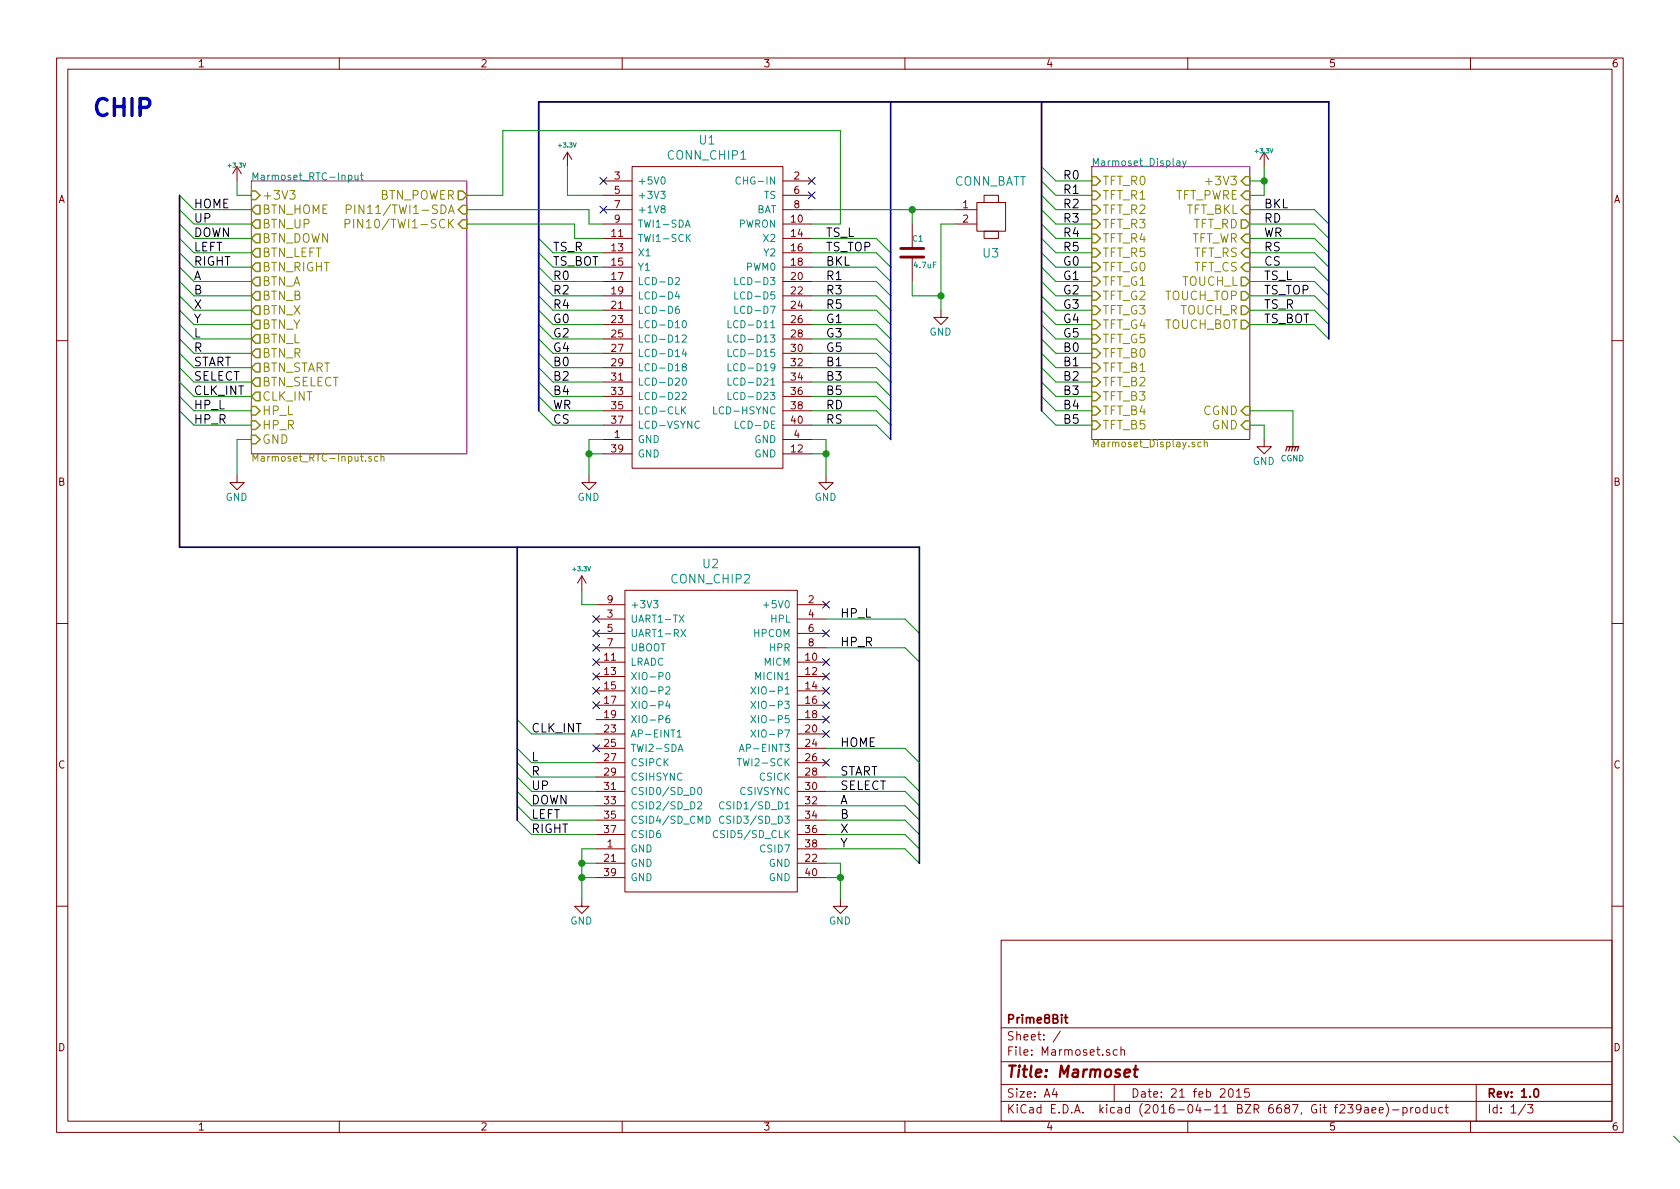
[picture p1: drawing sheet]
<svg xmlns="http://www.w3.org/2000/svg" width="297mm" height="210mm" viewBox="0 0 297 210" stroke-linecap="round" stroke-linejoin="round" font-family="sans-serif">
<g fill="none" stroke="#840000" stroke-width=".18">
<path d="M10 10.3h277v189.9h-277zM12 12.2h273v186.1h-273zM60 10.3v1.9M110 10.3v1.9M160 10.3v1.9M210 10.3v1.9M260 10.3v1.9M41.9 29.5l-.8 1.2M41.9 29.5v2.5M41.9 29.5l.8 1.2M100.3 26.9l-.7 1.3M100.3 26.9v2.6"/>
<path d="M100.3 26.9l.8 1.3M106.7 37.1h5.1M106.7 39.6h5.1M106.7 32h5.1M106.7 34.5h5.1M111.8 29.5h26.6v53.3h-26.6zM138.4 37.1h5.1M138.4 39.6h5.1M138.4 32h5.1M138.4 34.5h5.1M161.3 39.6v4.3M168.9 37.1h3.8"/>
<path d="M168.9 39.6h3.8M172.7 35.8h5.1v5.1h-5.1zM174 34.5h2.5v1.3h-2.5zM223.5 26.9l-.7 1.3M223.5 26.9v2.6M223.5 26.9l.8 1.3M106.7 49.8h5.1M106.7 42.2h5.1M106.7 54.9h5.1M106.7 52.3h5.1M106.7 44.7h5.1M106.7 57.4h5.1"/>
<path d="M106.7 47.2h5.1M106.7 59.9h5.1M138.4 49.8h5.1M138.4 42.2h5.1M138.4 54.9h5.1M138.4 52.3h5.1M138.4 44.7h5.1M138.4 57.4h5.1M138.4 47.2h5.1M138.4 59.9h5.1M161.3 45.5v4.3M166.4 54.9v1.2h1.2l-1.2 1.3-1.3-1.3h1.3"/>
<path d="M174 40.9h2.5v1.3h-2.5zM10 60.2h2M106.7 77.7h5.1M106.7 62.5h5.1M106.7 75.2h5.1M106.7 67.6h5.1M106.7 65h5.1M106.7 70.1h5.1M106.7 72.6h5.1M138.4 77.7h5.1M138.4 62.5h5.1M138.4 75.2h5.1"/>
<path d="M138.4 67.6h5.1M138.4 65h5.1M138.4 70.1h5.1M138.4 72.6h5.1M223.5 77.7v1.3h1.3l-1.3 1.3-1.3-1.3h1.3M285 60.2h2M41.9 84.1v1.2h1.3l-1.3 1.3-1.3-1.3h1.3M104.1 84.1v1.2h1.3l-1.3 1.3-1.2-1.3h1.2M106.7 80.3h5.1M138.4 80.3h5.1M146 84.1v1.2h1.3l-1.3 1.3-1.2-1.3h1.2M10 110.3h2"/>
<path d="M102.9 101.8l-.8 1.3M102.9 101.8v2.6M102.9 101.8l.7 1.3M105.4 106.9h5.1M105.4 109.5h5.1M105.4 112h5.1M105.4 114.5h5.1M105.4 117.1h5.1M105.4 119.6h5.1M110.5 104.4h30.5v53.3h-30.5zM141 106.9h5M141 109.5h5"/>
<path d="M141 112h5M141 114.5h5M141 117.1h5M141 119.6h5M285 110.3h2M105.4 129.8h5.1M105.4 139.9h5.1M105.4 122.2h5.1M105.4 132.3h5.1M105.4 124.7h5.1M105.4 134.9h5.1M105.4 127.2h5.1"/>
<path d="M105.4 137.4h5.1M141 129.8h5M141 139.9h5M141 122.2h5M141 132.3h5M141 124.7h5M141 134.9h5M141 127.2h5M141 137.4h5M102.9 159v1.3h1.2l-1.2 1.2-1.3-1.2h1.3M105.4 150.1h5.1M105.4 155.2h5.1"/>
<path d="M105.4 152.6h5.1M105.4 142.5h5.1M105.4 145h5.1M105.4 147.6h5.1M141 150.1h5M141 155.2h5M141 152.6h5M141 142.5h5M141 145h5M141 147.6h5M148.6 159v1.3h1.3l-1.3 1.2-1.3-1.2h1.3M10 160.2h2"/>
<path d="M177 166.3h108v32h-108zM285 160.2h2M60 198.3v1.9M110 198.3v1.9M160 198.3v1.9M177 194.8h108M177 191.8h108M177 187.8h108M177 181.8h108M186.4 192.5l-.3 1h.9M186.8 193v1M187.5 182.3l-1.3 2"/>
<path d="M196.2 185.7a.37 .37 0 0 0-.6 .1l.1 .2 .5 .2 .1 .1-.3 .3-.4-.1M197 191.8v3M197.5 185.7l-.4-.1-.3 .3 .1 .6 .2 .1 .4-.1M198.2 185.7a.37 .37 0 0 1 .6 .1v.8M198.2 185.1v1.5M210 198.3v1.9M217.3 192.7l.4-.2a.94 .94 0 0 1 0 1.5l-.5-.3v-.6zM218.6 193l.4-.5v1.5M218.6 194h.9M220.8 192.5h-.7l-.1 .7 .2-.1 .6 .1 .1 .2-.1 .5-.2 .1-.6-.1M240.6 196l-.1 .2a.48 .48 0 0 1-.6-.1v-.6a.48 .48 0 0 1 .6-.1l.1 .1a1.19 1.19 0 0 1-.2 1.2l-.5 .1M241.3 195.9h.6v.9"/>
<path d="M241.9 196.2l-.5 .1a.29 .29 0 0 0-.2 .2 .29 .29 0 0 0 .2 .3l.5-.1M242.6 196.3l.7-.1-.1-.3-.4-.1-.2 .2v.7h.6M243.9 196.3l.7-.1-.1-.3-.4-.1-.2 .2v.7h.6M245.1 195.1a1.71 1.71 0 0 1 0 2.3M246.2 196.3h1.1M248.1 195.9l.4-.1 .3 .3-.1 .6-.2 .1-.4-.1M248.1 195.8v1.5M249.4 195.8v1M249.9 195.8l-.3 .1-.2 .2M250.3 196l.3-.2 .4 .2v.7l-.2 .1-.5-.1zM252.3 195.9l-.4-.1-.3 .3 .1 .6 .2 .1 .4-.1M252.3 195.3v1.5"/>
<path d="M253.1 195.8v.8a.37 .37 0 0 0 .6 .1M253.7 195.8v1M255.1 195.9l-.5-.1-.2 .3 .1 .6h.6M255.5 195.8h.6M255.7 195.3v1.3l.4 .2M260 198.3v1.9M261 191.8v6.5M269.7 195.2l-1.2 2M270.1 195.3h.9l-.5 .6 .5 .1v.7l-.2 .1-.7-.1"/>
</g>
<path d="M188.2 179.9h.6M188.4 179.4v1.3l.4 .2M271.3 192.7l.4-.2a.94 .94 0 0 1 0 1.5l-.5-.3v-.6z" fill="none" stroke="#840000" stroke-width=".3"/>
<path d="M200.4 189.1h.8M200.8 188.4l-.2 1.8 .1 .1 .3 .1" fill="none" stroke="#840000" stroke-width=".41"/>
<g fill="none" stroke="#008400" stroke-width=".18">
<path d="M31.7 37.1l2.6 2.5h10.1M31.7 39.6l2.6 2.6h10.1M31.7 34.5l2.6 2.6h10.1M41.9 32v2.5h2.5M82.5 37.1h21.6v2.5h2.6M82.5 39.6h19.1v2.6h5.1M82.5 34.5h6.4v-11.4h59.7v16.5h-5.1M100.3 29.5v5h6.4M143.5 37.1h25.4M161.3 37.1v2.5M168.9 39.6h-2.5v15.3M184.1 39.6l2.6 2.6h6.3"/>
<path d="M184.1 37.1l2.6 2.5h6.3M184.1 34.5l2.6 2.6h6.3M184.1 32l2.6 2.5h6.3M184.1 29.5l2.6 2.5h6.3M221 39.6h11.4l2.5 2.6M221 37.1h11.4l2.5 2.5M221 32h2.5M223.5 29.5v5h-2.5M31.7 42.2l2.6 2.5h10.1M31.7 44.7l2.6 2.5h10.1M31.7 47.2l2.6 2.6h10.1M31.7 49.8l2.6 2.5h10.1"/>
<path d="M31.7 52.3l2.6 2.6h10.1M31.7 54.9l2.6 2.5h10.1M31.7 57.4l2.6 2.5h10.1M31.7 59.9l2.6 2.6h10.1M95.2 47.2l2.6 2.6h8.9M95.2 49.8l2.6 2.5h8.9M95.2 52.3l2.6 2.6h8.9M95.2 54.9l2.6 2.5h8.9M95.2 57.4l2.6 2.5h8.9M95.2 59.9l2.6 2.6h8.9M95.2 42.2l2.6 2.5h8.9M95.2 44.7l2.6 2.5h8.9"/>
<path d="M143.5 44.7h11.4l2.6 2.5M143.5 42.2h11.4l2.6 2.5M143.5 47.2h11.4l2.6 2.6M143.5 59.9h11.4l2.6 2.6M143.5 57.4h11.4l2.6 2.5M143.5 54.9h11.4l2.6 2.5M143.5 52.3h11.4l2.6 2.6M143.5 49.8h11.4l2.6 2.5M161.3 49.8v2.5h5.1M184.1 59.9l2.6 2.6h6.3M184.1 57.4l2.6 2.5h6.3M184.1 54.9l2.6 2.5h6.3"/>
<path d="M184.1 52.3l2.6 2.6h6.3M184.1 49.8l2.6 2.5h6.3M184.1 47.2l2.6 2.6h6.3M184.1 44.7l2.6 2.5h6.3M184.1 42.2l2.6 2.5h6.3M221 57.4h11.4l2.5 2.5M221 54.9h11.4l2.5 2.5M221 52.3h11.4l2.5 2.6M221 49.8h11.4l2.5 2.5M221 47.2h11.4l2.5 2.6M221 44.7h11.4l2.5 2.5M221 42.2h11.4l2.5 2.5"/>
<path d="M31.7 62.5l2.6 2.5h10.1M31.7 65l2.6 2.6h10.1M31.7 70.1l2.6 2.5h10.1M31.7 72.6l2.6 2.6h10.1M31.7 67.6l2.6 2.5h10.1M44.4 77.7h-2.5v6.4M95.2 62.5l2.6 2.5h8.9M95.2 65l2.6 2.6h8.9M95.2 67.6l2.6 2.5h8.9M95.2 72.6l2.6 2.6h8.9M95.2 70.1l2.6 2.5h8.9M106.7 77.7h-2.6v6.4"/>
<path d="M143.5 70.1h11.4l2.6 2.5M143.5 67.6h11.4l2.6 2.5M143.5 65h11.4l2.6 2.6M143.5 62.5h11.4l2.6 2.5M143.5 72.6h11.4l2.6 2.6M143.5 75.2h11.4l2.6 2.5M143.5 77.7h2.5v6.4M184.1 72.6l2.6 2.6h6.3M184.1 70.1l2.6 2.5h6.3M184.1 67.6l2.6 2.5h6.3M184.1 65l2.6 2.6h6.3M184.1 62.5l2.6 2.5h6.3"/>
<path d="M221 72.6h7.6v6.4M221 75.2h2.5v2.5M104.1 80.3h2.6M143.5 80.3h2.5M102.9 104.4v2.5h2.5M146 109.5h14l2.6 2.5M146 114.5h14l2.6 2.6M91.4 127.2l2.6 2.6h11.4M91.4 132.3l2.6 2.6h11.4M91.4 134.9l2.6 2.5h11.4M91.4 137.4l2.6 2.5h11.4M91.4 139.9l2.6 2.6h11.4"/>
<path d="M146 137.4h14l2.6 2.5M146 139.9h14l2.6 2.6M146 132.3h14l2.6 2.6M91.4 142.5l2.6 2.5h11.4M91.4 145l2.6 2.6h11.4M102.9 152.6h2.5M102.9 155.2h2.5M105.4 150.1h-2.5v8.9M146 150.1h14l2.6 2.5M146 142.5h14l2.6 2.5M146 145h14l2.6 2.6M146 147.6h14l2.6 2.5"/>
<path d="M146 152.6h2.6v6.4M146 155.2h2.6M295.9 200.9l1.2 1.2"/>
</g>
<path d="M44.4 32h38.1v48.3h-38.1zM193 29.5h28v48.2h-28z" fill="none" stroke="#840084" stroke-width=".18"/>
<g fill="none" stroke="#008484" stroke-width=".18">
<path d="M61.6 31h.4l.2 .2-.1 .6h-.5M62.8 31v.8h.3l.2-.1M63.3 31v.8M63.7 31h.5M63.9 30.6v1l.3 .2M116.8 33.8h.8l-.4 .5 .4 .1v.6l-.3 .1-.5-.1M117 31.4l.2-.1a.67 .67 0 0 1 .4 .6 .67 .67 0 0 1-.4 .7l-.3-.5zM117.1 36.9l-.2-.2 .1-.3h.3l.3 .1v.3l-.6 .2-.1 .2v.2l.2 .2h.4l.1-.2v-.4l-.3-.1M121.3 39.8h.6M130.9 31.4a.51 .51 0 0 0-.6 0 .51 .51 0 0 0-.2 .6 .46 .46 0 0 0 .3 .5 .46 .46 0 0 0 .5-.1M208.1 28.5h.5v.8M208.6 28.7l-.4 .1-.2 .2 .1 .2h.5"/>
<path d="M209.1 28.4l.3 .9M209.7 28.4l-.4 1.2-.2 .1M119.4 49.2l.5-.1 .2 .1v.2v.2l-.7 .7h.7M119.7 51.6l-.3 .8h.8M120 54.1h-.2a.79 .79 0 0 0-.1 1.3l.4-.1v-.5l-.4-.2-.3 .3M120 52v.9M120.6 59.4l.5-.2 .3 .4-.8 .9h.8M120.8 56.8l.1-.1a.67 .67 0 0 1 .5 .6 .67 .67 0 0 1-.5 .7l-.2-.3-.1-.2zM121.2 40.2l.4-1.3 .4 1.3M121.5 42l.6 .7M122.1 41.4l-.7 .8M128.7 56.7v1.3h.6"/>
<path d="M128.7 59.2v1.3h.6M129.9 49.1v1.2h.6M129.9 51.6v1.3h.6M129.9 54.1v1.3h.6M120.6 69.5l.5-.1 .3 .3-.8 1h.8M120.7 72.5l.5 .7M120.8 67l.1-.2a.67 .67 0 0 1 .5 .7 .67 .67 0 0 1-.5 .6l-.2-.2-.1-.3zM120.9 64.9l-.2-.2v-.3l.4-.1 .3 .3-.1 .1-.5 .2-.2 .2 .1 .4 .2 .1 .3-.1 .2-.2v-.2l-.3-.2M120.9 61.7l-.3 .9h.8M121.2 71.9l-.7 .8M121.2 62.2v.8M123.6 74.6a.6 .6 0 0 0-.8 .4 .6 .6 0 0 0 .6 .7l.2-.1"/>
<path d="M126.2 71.9v1.3h.6M128.7 61.8v1.2h.6M128.7 64.3v1.3h.6M128.7 66.8v1.3h.6M128.7 69.4v1.3h.6M130 74.5v1.2h.6M115.5 106.2h.8l-.4 .5 .4 .1v.6l-.2 .1-.6-.1M117.9 119l.1-.1a.69 .69 0 0 1 .5 .7 .69 .69 0 0 1-.5 .6l-.2-.2-.1-.3zM120.1 108.8l.8 1.2M120.4 111.3l.8 1.3M120.9 108.8l-.8 1.2M121.2 111.3l-.8 1.3"/>
<path d="M135 107h1M117.7 121.6l.5-.1 .2 .3v.2l-.7 .7h.7M118 123.9l-.3 .9h.8M118.3 126.5l-.3 .1a.87 .87 0 0 0 0 1.2l.4-.1v-.6l-.4-.1-.3 .3M118.3 124.4v.9M119.7 129.4l.4-.3v1.2M119.7 130.3h.7M119.9 132.9l.4-1.3 .5 1.3M120 132.5h.6M123.5 139.4l.1-.2a.67 .67 0 0 1 .5 .7 .67 .67 0 0 1-.5 .6l-.3-.5zM130.4 134.2h.7M130.7 132.9l.4-1.3 .5 1.3"/>
<path d="M130.7 134.2v1.2M130.8 132.5h.6M132.8 129.1l.8 1.2M132.8 121.5l.8 1.2M132.8 124l.8 1.3M132.8 126.5l.8 1.3M133.6 129.1l-.8 1.2M133.6 121.5l-.8 1.2M133.6 124l-.8 1.3M133.6 126.5l-.8 1.3M123.3 141.9l.5-.1 .3 .3-.8 .9h.8M124.9 144.3a.64 .64 0 0 1 .7 .7 .64 .64 0 0 1-.7 .6z"/>
<path d="M126.9 147a.6 .6 0 0 0-.8 .4 .6 .6 0 0 0 .6 .7l.2-.1M128 141.9a.6 .6 0 0 0-.8 .4 .6 .6 0 0 0 .6 .7l.2-.1M128 144.4a.6 .6 0 0 0-.8 .5 .6 .6 0 0 0 .6 .7l.2-.1"/>
</g>
<g fill="none" stroke="#848400" stroke-width=".18">
<path d="M51.2 33.7h1l-.5 .6 .4 .1v.7l-.2 .1h-.4l-.3-.1M61 39.6l.7-.1 .2-.2-.1-.4-.2-.1h-.6v1.5M61.2 37h.8l.1-.3-.1-.3-.2-.2h-.6v1.6M62.5 38.8v1.5M62.7 36.2v1.6M64.1 38.8v1.5l-.9-1.5v1.5M213.2 32.1h1.1M212.4 78.2h-.4l-.2 .2 .1 .6h.5M212.9 78.3l.2-.1h.3l.1 .8M212.9 77.7v1.3M65.7 80.8l-.3-.1-.2 .2 .1 .2 .4 .1v.3h-.5M66.8 80.8l-.4-.1-.2 .2 .1 .6h.5"/>
<path d="M67.4 80.8l.1-.1 .3 .1 .1 .8M67.4 80.3v1.3"/>
</g>
<g fill="none" stroke="#848400" stroke-width=".25">
<path d="M44.4 33.8h.8l.8 .7-.8 .8h-.8zM44.4 39.6l.8-.7h.8v1.5h-.8zM44.4 37.1l.8-.8h.8v1.5h-.8zM81 39.6l.8-.7h.7v1.5h-.7zM81 37.1l.8-.8h.7v1.5h-.7zM81 33.8h.8l.7 .7-.7 .8h-.8zM193 31.2h.8l.8 .8-.8 .8h-.8zM193 33.8h.8l.8 .7-.8 .8h-.8zM193 36.3h.8l.8 .8-.8 .7h-.8zM193 38.9h.8l.8 .7-.8 .8h-.8zM219.5 37.1l.7-.8h.8v1.5h-.8zM219.5 38.9h.7l.8 .7-.8 .8h-.7z"/>
<path d="M220.2 31.2h.8v1.6h-.8l-.7-.8zM220.2 33.8h.8v1.5h-.8l-.7-.8zM44.4 42.2l.8-.8h.8v1.5h-.8zM44.4 57.4l.8-.8h.8v1.6h-.8zM44.4 59.9l.8-.7h.8v1.5h-.8zM45.2 43.9h.8v1.6h-.8l-.8-.8zM45.2 46.5h.8v1.5h-.8l-.8-.8zM45.2 49h.8v1.5h-.8l-.8-.7zM45.2 51.6h.8v1.5h-.8l-.8-.8zM45.2 54.1h.8v1.5h-.8l-.8-.7zM193 46.5h.8l.8 .7-.8 .8h-.8zM193 49h.8l.8 .8-.8 .7h-.8z"/>
<path d="M193 51.6h.8l.8 .7-.8 .8h-.8zM193 54.1h.8l.8 .8-.8 .7h-.8zM193 56.6h.8l.8 .8-.8 .8h-.8zM193 59.2h.8l.8 .7-.8 .8h-.8zM193 41.4h.8l.8 .8-.8 .7h-.8zM193 43.9h.8l.8 .8-.8 .8h-.8zM219.5 49h.7l.8 .8-.8 .7h-.7zM219.5 51.6h.7l.8 .7-.8 .8h-.7zM219.5 54.1h.7l.8 .8-.8 .7h-.7zM219.5 56.6h.7l.8 .8-.8 .8h-.7zM220.2 41.4h.8v1.5h-.8l-.7-.7zM220.2 46.5h.8v1.5h-.8l-.7-.8z"/>
<path d="M220.2 43.9h.8v1.6h-.8l-.7-.8zM44.4 77h.8l.8 .7-.8 .8h-.8zM44.4 62.5l.8-.8h.8v1.5h-.8zM44.4 71.9h.8l.8 .7-.8 .8h-.8zM44.4 74.4h.8l.8 .8-.8 .7h-.8zM45.2 64.3h.8v1.5h-.8l-.8-.8zM45.2 66.8h.8v1.5h-.8l-.8-.7zM45.2 69.3h.8v1.6h-.8l-.8-.8zM193 61.7h.8l.8 .8-.8 .7h-.8zM193 64.3h.8l.8 .7-.8 .8h-.8zM193 66.8h.8l.8 .8-.8 .7h-.8zM193 69.3h.8l.8 .8-.8 .8h-.8z"/>
<path d="M193 71.9h.8l.8 .7-.8 .8h-.8zM193 74.4h.8l.8 .8-.8 .7h-.8zM220.2 74.4h.8v1.5h-.8l-.7-.7zM220.2 71.9h.8v1.5h-.8l-.7-.8z"/>
</g>
<g fill="none" stroke="#000084" stroke-width=".18">
<path d="M106.1 36.5l1.2 1.2M106.1 31.4l1.2 1.2M107.3 36.5l-1.2 1.2M107.3 31.4l-1.2 1.2M142.9 31.4l1.2 1.2M142.9 33.9l1.2 1.2M144.1 31.4l-1.2 1.2M144.1 33.9l-1.2 1.2M104.8 111.4l1.2 1.2M104.8 113.9l1.2 1.3M104.8 116.5l1.2 1.2M104.8 119l1.2 1.2"/>
<path d="M104.8 108.9l1.2 1.2M106 111.4l-1.2 1.2M106 113.9l-1.2 1.3M106 116.5l-1.2 1.2M106 119l-1.2 1.2M106 108.9l-1.2 1.2M145.4 111.4l1.3 1.2M145.4 116.5l1.3 1.2M145.4 119l1.3 1.2M145.4 106.3l1.3 1.2M146.7 111.4l-1.3 1.2M146.7 116.5l-1.3 1.2"/>
<path d="M146.7 119l-1.3 1.2M146.7 106.3l-1.3 1.2M104.8 121.6l1.2 1.2M104.8 124.1l1.2 1.2M104.8 131.7l1.2 1.2M106 121.6l-1.2 1.2M106 124.1l-1.2 1.2M106 131.7l-1.2 1.2M145.4 134.3l1.3 1.2M145.4 121.6l1.3 1.2M145.4 124.1l1.3 1.2M145.4 126.6l1.3 1.3"/>
<path d="M145.4 129.2l1.3 1.2M146.7 134.3l-1.3 1.2M146.7 121.6l-1.3 1.2M146.7 124.1l-1.3 1.2M146.7 126.6l-1.3 1.3M146.7 129.2l-1.3 1.2"/>
</g>
<path d="M227.6 79l-.3 .8M228.1 79l-.3 .8M228.6 79l-.3 .8M229.1 79l-.2 .8M229.6 79l-.2 .8" fill="none" stroke="#840000" stroke-width=".2"/>
<path d="M227.6 79h2" fill="none" stroke="#840000" stroke-width=".25"/>
<path d="M159.3 45.5h4M159.3 43.9h4" fill="none" stroke="#840000" stroke-width=".51"/>
<path d="M157.5 18v59.7M184.1 18v54.6M31.7 34.5v62.3h130.9v55.8M234.9 59.9v-41.9h-139.7v54.6M91.4 96.8v48.2" fill="none" stroke="#000084" stroke-width=".3"/>
<g fill="#008400" stroke="#008400" stroke-width=".25">
<circle cx="146.1" cy="80.3" r=".51"/>
<circle cx="104.1" cy="80.3" r=".51"/>
<circle cx="148.6" cy="155.2" r=".51"/>
<circle cx="102.9" cy="155.2" r=".51"/>
<circle cx="102.9" cy="152.6" r=".51"/>
<circle cx="223.5" cy="32" r=".51"/>
<circle cx="161.3" cy="37.1" r=".51"/>
<circle cx="166.4" cy="52.3" r=".51"/>
</g>
<text font-size="4.2" fill="#0000c2" x="16.5" y="20.6">CHIP</text>
<text font-size="2.8" fill="#840000" x="178" y="190.5">Title: Marmoset</text>
<g font-size="2.1" fill="#008484">
<text x="118.3" y="28.2">CONN_CHIP1</text>
<text x="123.7" y="25.5">U1</text>
<text x="168.7" y="32.8">CONN_BATT</text>
<text x="173.9" y="45.5">U3</text>
<text x="124.4" y="100.5">U2</text>
<text x="118.9" y="103.2">CONN_CHIP2</text>
</g>
<g font-size="2.1" fill="#848400">
<text x="46.4" y="35.3">+3V3</text>
<text x="67.1" y="35.3">BTN_POWER</text>
<text x="195" y="32.8">TFT_R0</text>
<text x="195" y="35.3">TFT_R1</text>
<text x="207.6" y="35.3">TFT_PWRE</text>
<text x="214" y="32.8">+3V3</text>
<text x="46.4" y="40.4">BTN_UP</text>
<text x="46.4" y="37.8">BTN_HOME</text>
<text x="63.9" y="40.4">PIN10/TWI1-SCK</text>
<text x="63.9" y="37.8">PIN11/TWI1-SDA</text>
<text x="195" y="37.8">TFT_R2</text>
<text x="195" y="40.4">TFT_R3</text>
<text x="209.6" y="37.8">TFT_BKL</text>
<text x="210.9" y="40.4">TFT_RD</text>
<text x="46.4" y="42.9">BTN_DOWN</text>
<text x="46.4" y="45.5">BTN_LEFT</text>
<text x="195" y="42.9">TFT_R4</text>
<text x="195" y="45.5">TFT_R5</text>
<text x="210.4" y="42.9">TFT_WR</text>
<text x="211" y="45.5">TFT_RS</text>
<text x="46.4" y="48">BTN_RIGHT</text>
<text x="46.4" y="50.5">BTN_A</text>
<text x="46.4" y="53.1">BTN_B</text>
<text x="195" y="48">TFT_G0</text>
<text x="195" y="50.5">TFT_G1</text>
<text x="195" y="53.1">TFT_G2</text>
<text x="206" y="53.1">TOUCH_TOP</text>
<text x="209" y="50.5">TOUCH_L</text>
<text x="211" y="48">TFT_CS</text>
<text x="46.4" y="55.6">BTN_X</text>
<text x="46.4" y="58.2">BTN_Y</text>
<text x="195" y="55.6">TFT_G3</text>
<text x="195" y="58.2">TFT_G4</text>
<text x="205.8" y="58.2">TOUCH_BOT</text>
<text x="208.8" y="55.6">TOUCH_R</text>
<text x="46.4" y="60.7">BTN_L</text>
<text x="46.4" y="65.8">BTN_START</text>
<text x="46.4" y="63.2">BTN_R</text>
<text x="195" y="63.2">TFT_B0</text>
<text x="195" y="65.8">TFT_B1</text>
<text x="195" y="60.7">TFT_G5</text>
<text x="46.4" y="68.3">BTN_SELECT</text>
<text x="46.4" y="70.9">CLK_INT</text>
<text x="195" y="68.3">TFT_B2</text>
<text x="195" y="70.9">TFT_B3</text>
<text x="46.4" y="73.4">HP_L</text>
<text x="46.4" y="75.9">HP_R</text>
<text x="195" y="73.4">TFT_B4</text>
<text x="195" y="75.9">TFT_B5</text>
<text x="212.8" y="73.4">CGND</text>
<text x="214.3" y="75.9">GND</text>
<text x="46.4" y="78.5">GND</text>
</g>
<g font-size="2.1">
<text x="188" y="31.7">R0</text>
<text x="188" y="34.3">R1</text>
<text x="34.3" y="39.4">UP</text>
<text x="34.3" y="41.9">DOWN</text>
<text x="34.3" y="36.8">HOME</text>
<text x="146" y="41.9">TS_L</text>
<text x="188" y="36.8">R2</text>
<text x="188" y="39.4">R3</text>
<text x="188" y="41.9">R4</text>
<text x="223.5" y="39.4">RD</text>
<text x="223.5" y="41.9">WR</text>
<text x="223.5" y="36.8">BKL</text>
<text x="34.3" y="44.4">LEFT</text>
<text x="34.3" y="47">RIGHT</text>
<text x="97.8" y="47">TS_BOT</text>
<text x="97.8" y="44.4">TS_R</text>
<text x="146" y="47">BKL</text>
<text x="146" y="44.4">TS_TOP</text>
<text x="188" y="44.4">R5</text>
<text x="188" y="47">G0</text>
<text x="223.5" y="44.4">RS</text>
<text x="223.5" y="47">CS</text>
<text x="34.3" y="49.5">A</text>
<text x="34.3" y="52.1">B</text>
<text x="97.8" y="49.5">R0</text>
<text x="97.8" y="52.1">R2</text>
<text x="146" y="49.5">R1</text>
<text x="146" y="52.1">R3</text>
<text x="188" y="49.5">G1</text>
<text x="188" y="52.1">G2</text>
<text x="223.5" y="49.5">TS_L</text>
<text x="223.5" y="52.1">TS_TOP</text>
<text x="34.3" y="54.6">X</text>
<text x="34.3" y="57.1">Y</text>
<text x="34.3" y="59.7">L</text>
<text x="97.8" y="54.6">R4</text>
<text x="97.8" y="57.1">G0</text>
<text x="97.8" y="59.7">G2</text>
<text x="146" y="54.6">R5</text>
<text x="146" y="57.1">G1</text>
<text x="146" y="59.7">G3</text>
<text x="188" y="54.6">G3</text>
<text x="188" y="57.1">G4</text>
<text x="188" y="59.7">G5</text>
<text x="223.5" y="54.6">TS_R</text>
<text x="223.5" y="57.1">TS_BOT</text>
<text x="34.3" y="62.2">R</text>
<text x="34.3" y="64.8">START</text>
<text x="97.8" y="62.2">G4</text>
<text x="97.8" y="64.8">B0</text>
<text x="146" y="62.2">G5</text>
<text x="146" y="64.8">B1</text>
<text x="188" y="62.2">B0</text>
<text x="188" y="64.8">B1</text>
<text x="34.3" y="67.3">SELECT</text>
<text x="34.3" y="69.8">CLK_INT</text>
<text x="97.8" y="67.3">B2</text>
<text x="97.8" y="69.8">B4</text>
<text x="146" y="67.3">B3</text>
<text x="146" y="69.8">B5</text>
<text x="188" y="67.3">B2</text>
<text x="188" y="69.8">B3</text>
<text x="34.3" y="74.9">HP_R</text>
<text x="34.3" y="72.4">HP_L</text>
<text x="97.8" y="72.4">WR</text>
<text x="97.8" y="74.9">CS</text>
<text x="146" y="72.4">RD</text>
<text x="146" y="74.9">RS</text>
<text x="188" y="72.4">B4</text>
<text x="188" y="74.9">B5</text>
<text x="148.6" y="109.2">HP_L</text>
<text x="148.6" y="114.3">HP_R</text>
<text x="94" y="129.5">CLK_INT</text>
<text x="94" y="134.6">L</text>
<text x="94" y="137.2">R</text>
<text x="148.6" y="137.2">START</text>
<text x="148.6" y="132.1">HOME</text>
<text x="94" y="139.7">UP</text>
<text x="94" y="142.2">DOWN</text>
<text x="148.6" y="142.2">A</text>
<text x="148.6" y="139.7">SELECT</text>
<text x="94" y="144.8">LEFT</text>
<text x="94" y="147.3">RIGHT</text>
<text x="148.6" y="144.8">B</text>
<text x="148.6" y="147.3">X</text>
<text x="148.6" y="149.9">Y</text>
</g>
<g font-size="2.1" fill="#840000">
<text x="178" y="184">Sheet: /</text>
<text x="178" y="181">Prime8Bit</text>
<text x="178" y="186.7">File: Marmoset.sch</text>
<text x="178" y="196.9">KiCad E.D.A. kicad (2016-04-11 BZR 6687, Git f239aee)-product</text>
<text x="178" y="194.1">Size: A4</text>
<text x="200" y="194.1">Date: 21 feb 2015</text>
<text x="263" y="194.1">Rev: 1.0</text>
<text x="263" y="196.9">Id: 1/3</text>
</g>
<g font-size="1.8" fill="#840000">
<text x="35" y="11.9">1</text>
<text x="85" y="11.9">2</text>
<text x="135" y="11.9">3</text>
<text x="185" y="11.9">4</text>
<text x="235" y="11.9">5</text>
<text x="285" y="11.9">6</text>
<text x="10.4" y="35.9">A</text>
<text x="108.7" y="31.7">3</text>
<text x="108.7" y="34.3">5</text>
<text x="140.5" y="31.7">2</text>
<text x="140.5" y="34.3">6</text>
<text x="285.4" y="35.9">A</text>
<text x="108.3" y="41.9">11</text>
<text x="108.7" y="36.8">7</text>
<text x="108.7" y="39.4">9</text>
<text x="140" y="39.4">10</text>
<text x="140" y="41.9">14</text>
<text x="140.5" y="36.8">8</text>
<text x="170.3" y="36.8">1</text>
<text x="170.3" y="39.4">2</text>
<text x="108.3" y="44.4">13</text>
<text x="108.3" y="47">15</text>
<text x="140" y="44.4">16</text>
<text x="140" y="47">18</text>
<text x="108.3" y="49.5">17</text>
<text x="108.3" y="52.1">19</text>
<text x="140" y="49.5">20</text>
<text x="140" y="52.1">22</text>
<text x="108.3" y="54.6">21</text>
<text x="108.3" y="57.1">23</text>
<text x="108.3" y="59.7">25</text>
<text x="140" y="54.6">24</text>
<text x="140" y="57.1">26</text>
<text x="140" y="59.7">28</text>
<text x="108.3" y="62.2">27</text>
<text x="108.3" y="64.8">29</text>
<text x="140" y="62.2">30</text>
<text x="140" y="64.8">32</text>
<text x="108.3" y="67.3">31</text>
<text x="108.3" y="69.8">33</text>
<text x="140" y="67.3">34</text>
<text x="140" y="69.8">36</text>
<text x="108.3" y="72.4">35</text>
<text x="108.3" y="74.9">37</text>
<text x="108.7" y="77.5">1</text>
<text x="140" y="74.9">40</text>
<text x="140" y="72.4">38</text>
<text x="140.5" y="77.5">4</text>
<text x="108.3" y="80">39</text>
<text x="140" y="80">12</text>
<text x="10.4" y="85.9">B</text>
<text x="285.4" y="85.9">B</text>
<text x="107.5" y="106.7">9</text>
<text x="143" y="106.7">2</text>
<text x="107.5" y="109.2">3</text>
<text x="107.5" y="111.8">5</text>
<text x="143" y="109.2">4</text>
<text x="143" y="111.8">6</text>
<text x="107" y="116.8">11</text>
<text x="107" y="119.4">13</text>
<text x="107.5" y="114.3">7</text>
<text x="142.5" y="116.8">10</text>
<text x="142.5" y="119.4">12</text>
<text x="143" y="114.3">8</text>
<text x="107" y="121.9">15</text>
<text x="107" y="124.5">17</text>
<text x="142.5" y="121.9">14</text>
<text x="142.5" y="124.5">16</text>
<text x="107" y="129.5">23</text>
<text x="107" y="127">19</text>
<text x="142.5" y="129.5">20</text>
<text x="142.5" y="127">18</text>
<text x="10.4" y="135.9">C</text>
<text x="107" y="132.1">25</text>
<text x="107" y="134.6">27</text>
<text x="107" y="137.2">29</text>
<text x="142.5" y="132.1">24</text>
<text x="142.5" y="134.6">26</text>
<text x="142.5" y="137.2">28</text>
<text x="285.4" y="135.9">C</text>
<text x="107" y="139.7">31</text>
<text x="107" y="142.2">33</text>
<text x="142.5" y="139.7">30</text>
<text x="142.5" y="142.2">32</text>
<text x="107" y="144.8">35</text>
<text x="107" y="147.3">37</text>
<text x="107.5" y="149.9">1</text>
<text x="142.5" y="144.8">34</text>
<text x="142.5" y="147.3">36</text>
<text x="142.5" y="149.9">38</text>
<text x="107" y="152.4">21</text>
<text x="107" y="154.9">39</text>
<text x="142.5" y="154.9">40</text>
<text x="142.5" y="152.4">22</text>
<text x="10.4" y="185.9">D</text>
<text x="285.4" y="185.9">D</text>
<text x="35" y="199.9">1</text>
<text x="85" y="199.9">2</text>
<text x="135" y="199.9">3</text>
<text x="185" y="199.9">4</text>
<text x="235" y="199.9">5</text>
<text x="285" y="199.9">6</text>
</g>
<g font-size="1.8" fill="#008484">
<text x="193" y="29.4">Marmoset_Display</text>
<text x="44.4" y="31.9">Marmoset_RTC-Input</text>
<text x="112.8" y="32.6">+5V0</text>
<text x="112.8" y="35.2">+3V3</text>
<text x="131.1" y="32.6">CHG-IN</text>
<text x="135.2" y="35.2">TS</text>
<text x="112.8" y="37.7">+1V8</text>
<text x="112.8" y="40.3">TWI1-SDA</text>
<text x="130.6" y="40.3">PWRON</text>
<text x="133.8" y="37.7">BAT</text>
<text x="112.8" y="42.8">TWI1-SCK</text>
<text x="112.8" y="45.3">X1</text>
<text x="112.8" y="47.9">Y1</text>
<text x="132.1" y="47.9">PWM0</text>
<text x="135.3" y="42.8">X2</text>
<text x="135.3" y="45.3">Y2</text>
<text x="112.8" y="50.4">LCD-D2</text>
<text x="112.8" y="53">LCD-D4</text>
<text x="130.9" y="50.4">LCD-D3</text>
<text x="130.9" y="53">LCD-D5</text>
<text x="112.8" y="55.5">LCD-D6</text>
<text x="112.8" y="58">LCD-D10</text>
<text x="129.9" y="58">LCD-D11</text>
<text x="130.9" y="55.5">LCD-D7</text>
<text x="164.4" y="59.4">GND</text>
<text x="112.8" y="60.6">LCD-D12</text>
<text x="112.8" y="63.1">LCD-D14</text>
<text x="112.8" y="65.7">LCD-D18</text>
<text x="129.9" y="63.1">LCD-D15</text>
<text x="129.9" y="65.7">LCD-D19</text>
<text x="129.9" y="60.6">LCD-D13</text>
<text x="112.8" y="68.2">LCD-D20</text>
<text x="112.8" y="70.7">LCD-D22</text>
<text x="129.9" y="68.2">LCD-D21</text>
<text x="129.9" y="70.7">LCD-D23</text>
<text x="112.8" y="73.3">LCD-CLK</text>
<text x="112.8" y="75.8">LCD-VSYNC</text>
<text x="127" y="73.3">LCD-HSYNC</text>
<text x="130.7" y="75.8">LCD-DE</text>
<text x="112.8" y="78.4">GND</text>
<text x="112.8" y="80.9">GND</text>
<text x="133.5" y="78.4">GND</text>
<text x="133.5" y="80.9">GND</text>
<text x="221.6" y="82.2">GND</text>
<text x="40" y="88.6">GND</text>
<text x="102.2" y="88.6">GND</text>
<text x="144.1" y="88.6">GND</text>
<text x="111.5" y="107.6">+3V3</text>
<text x="135.8" y="107.6">+5V0</text>
<text x="111.5" y="110.1">UART1-TX</text>
<text x="111.5" y="112.6">UART1-RX</text>
<text x="133.4" y="112.6">HPCOM</text>
<text x="136.4" y="110.1">HPL</text>
<text x="111.5" y="115.2">UBOOT</text>
<text x="111.5" y="117.7">LRADC</text>
<text x="135.2" y="117.7">MICM</text>
<text x="136.2" y="115.2">HPR</text>
<text x="111.5" y="120.3">XIO-P0</text>
<text x="111.5" y="122.8">XIO-P2</text>
<text x="111.5" y="125.3">XIO-P4</text>
<text x="134" y="120.3">MICIN1</text>
<text x="134.2" y="122.8">XIO-P1</text>
<text x="134.2" y="125.3">XIO-P3</text>
<text x="111.5" y="130.4">AP-EINT1</text>
<text x="111.5" y="127.9">XIO-P6</text>
<text x="134.2" y="130.4">XIO-P7</text>
<text x="134.2" y="127.9">XIO-P5</text>
<text x="111.5" y="133">TWI2-SDA</text>
<text x="111.5" y="135.5">CSIPCK</text>
<text x="131.4" y="135.5">TWI2-SCK</text>
<text x="131.9" y="133">AP-EINT3</text>
<text x="111.5" y="140.6">CSID0/SD_D0</text>
<text x="111.5" y="143.1">CSID2/SD_D2</text>
<text x="111.5" y="138">CSIHSYNC</text>
<text x="128.5" y="143.1">CSID1/SD_D1</text>
<text x="130.9" y="140.6">CSIVSYNC</text>
<text x="134.4" y="138">CSICK</text>
<text x="111.5" y="145.7">CSID4/SD_CMD</text>
<text x="111.5" y="148.2">CSID6</text>
<text x="127.2" y="148.2">CSID5/SD_CLK</text>
<text x="128.5" y="145.7">CSID3/SD_D3</text>
<text x="111.5" y="150.7">GND</text>
<text x="111.5" y="153.3">GND</text>
<text x="111.5" y="155.8">GND</text>
<text x="134.7" y="150.7">CSID7</text>
<text x="136" y="155.8">GND</text>
<text x="136" y="153.3">GND</text>
<text x="100.9" y="163.5">GND</text>
<text x="146.6" y="163.5">GND</text>
</g>
<g font-size="1.8" fill="#848400">
<text x="44.4" y="81.6">Marmoset_RTC-Input.sch</text>
<text x="193" y="79.1">Marmoset_Display.sch</text>
</g>
<g font-size="1.4" fill="#008484">
<text x="161.5" y="42.7">C1</text>
<text x="161.8" y="47.4">4.7uF</text>
<text x="226.5" y="81.6">CGND</text>
</g>
<g font-size="1.1" fill="#008484">
<text x="40.5" y="29.6">+3.3V</text>
<text x="98.9" y="26.1">+3.3V</text>
<text x="222.1" y="27.1">+3.3V</text>
<text x="101.5" y="101">+3.3V</text>
</g>
</svg>
